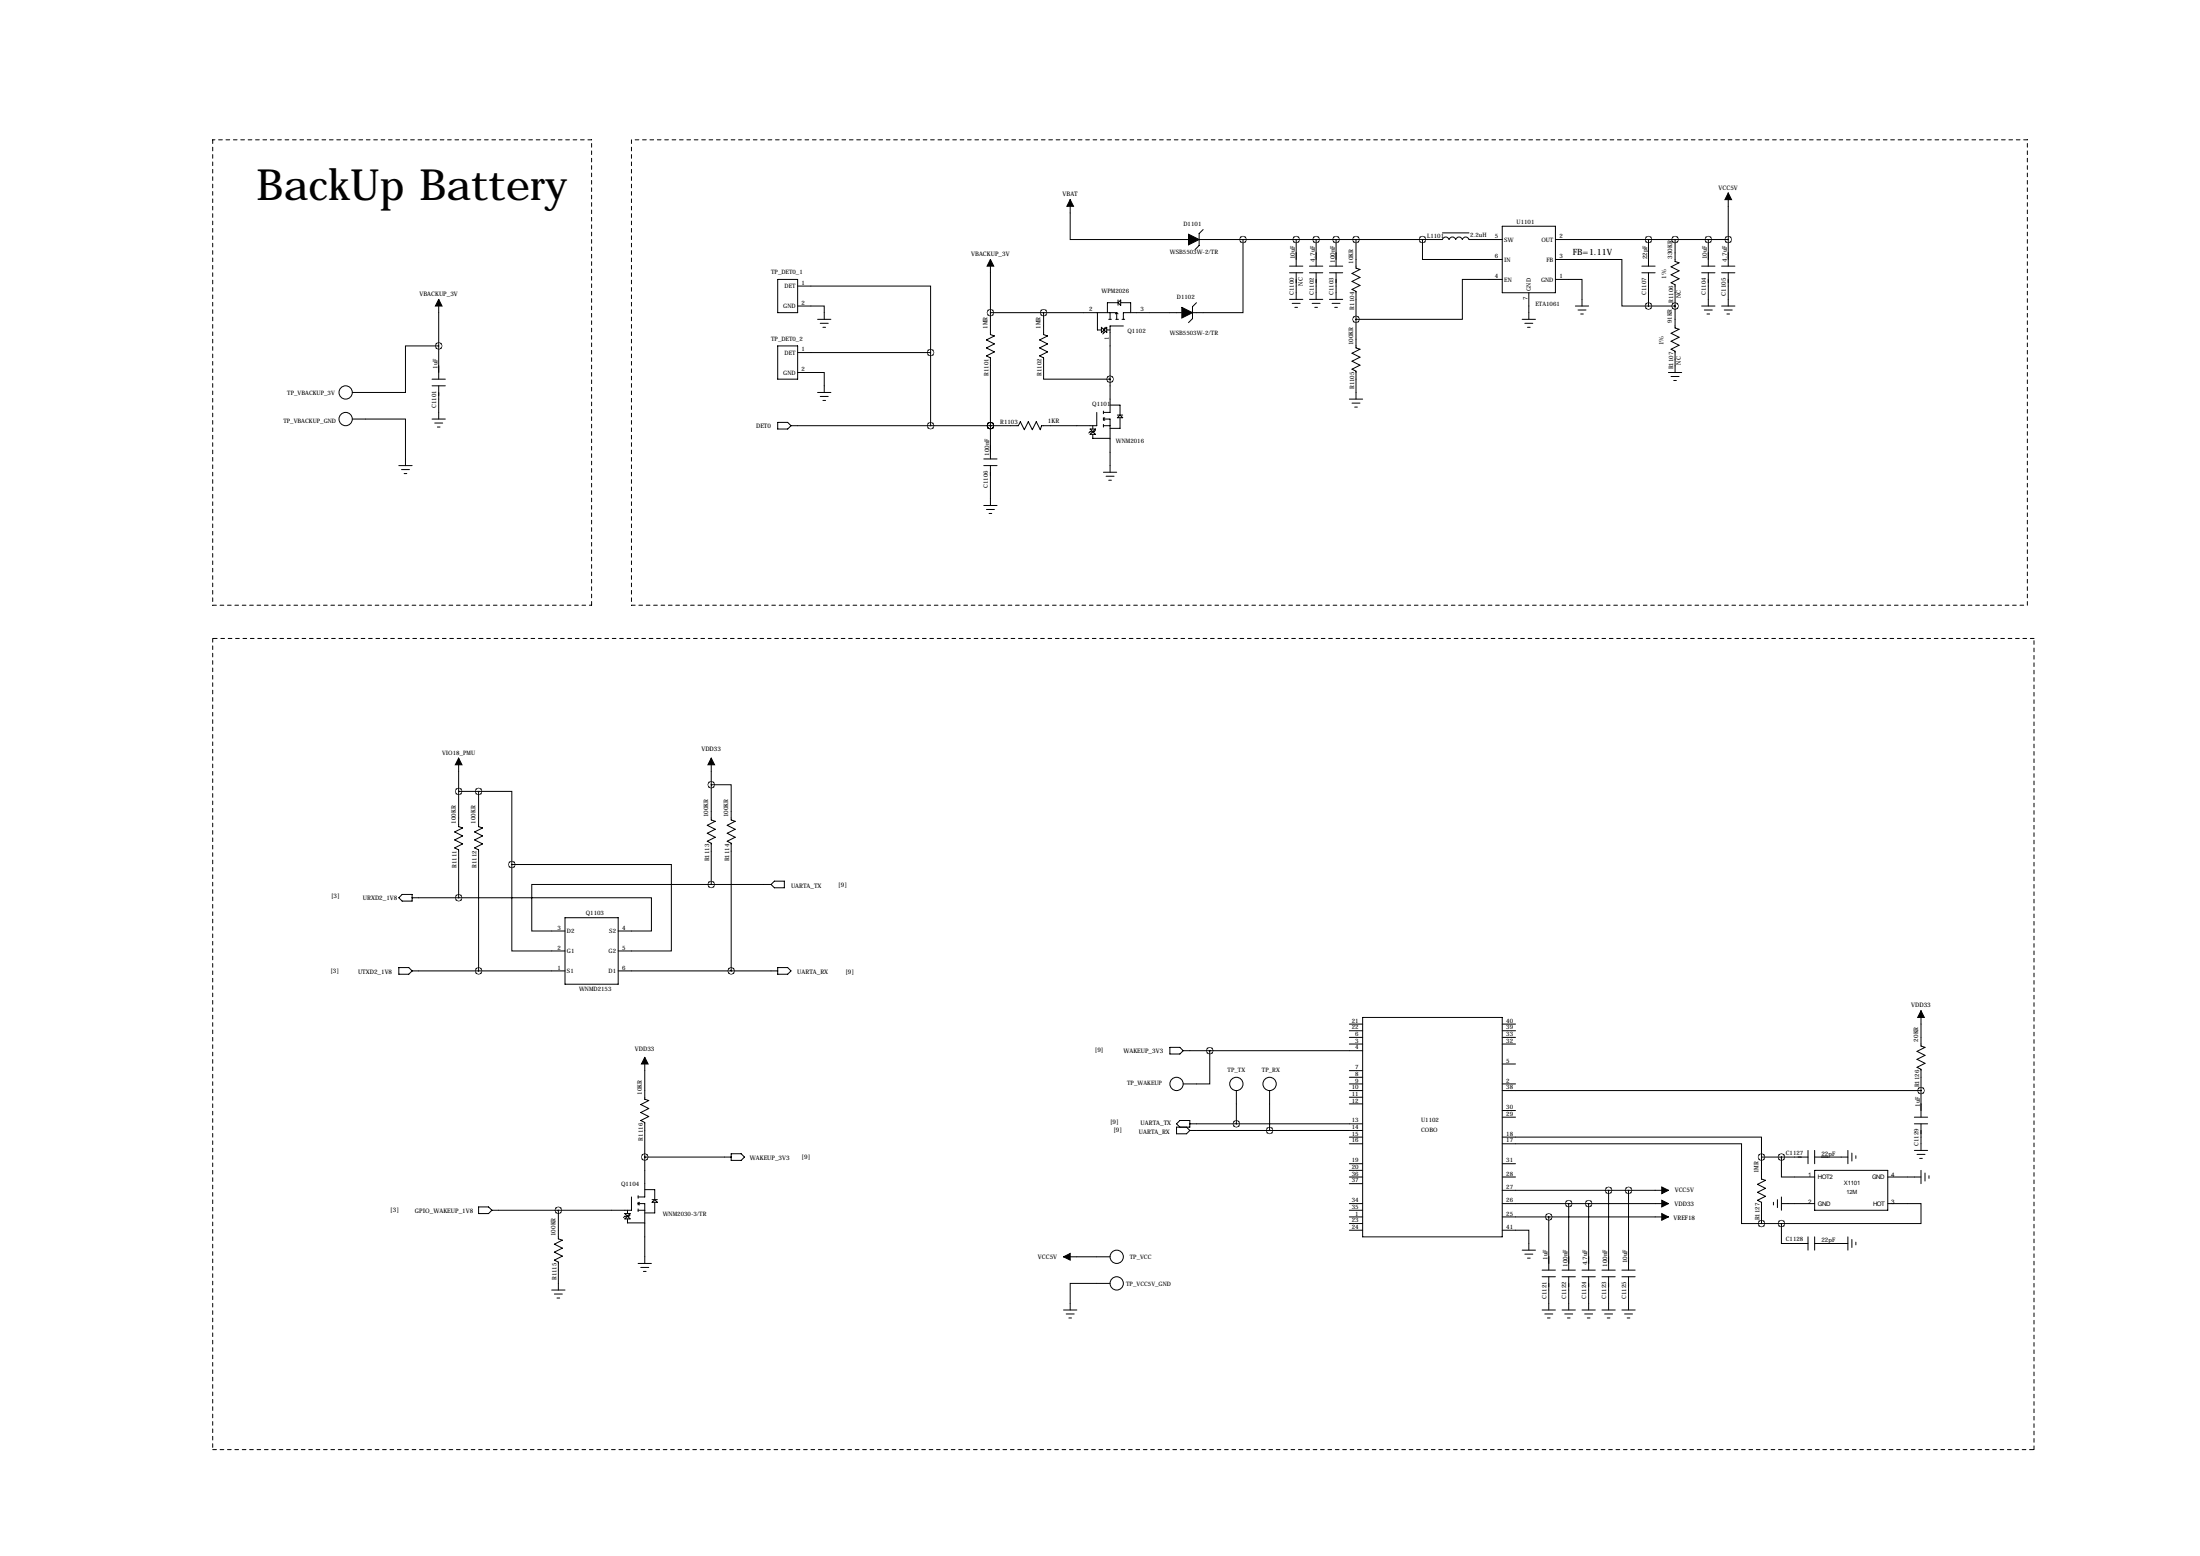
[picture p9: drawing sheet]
<svg xmlns="http://www.w3.org/2000/svg" width="841mm" height="594mm" viewBox="0 0 841 594" stroke-linecap="round" stroke-linejoin="round" font-family="sans-serif">
<path d="M81.3 53.4v177.8M226.1 53.4h-144.8M241.3 53.4v177.8M774.7 53.4h-533.4M81.3 231.2h144.8M226.1 231.2v-177.8M241.3 231.2h533.4M774.7 231.2v-177.8M81.3 243.9v309.9M777.2 243.9h-695.9M81.3 553.8h695.9M777.2 553.8v-309.9" fill="none" stroke="#000" stroke-width=".38" stroke-dasharray="1.4 1.4"/>
<g fill="none" stroke="#000" stroke-width=".38">
<path d="M408.9 76.3v15.2h45.3M660.4 73.7v28M378.5 99.1v28.7l1.5 .5-3.1 1.6 3.1 1.5-3.1 1.5 3.1 1.5-3.1 1.6 1.6 .7v38.6M458.2 91.5h93a1.32 1.32 0 0 1 1.3-1 1.32 1.32 0 0 1 1.2 1 1.32 1.32 0 0 1 1.3-1 1.32 1.32 0 0 1 1.3 1 1.32 1.32 0 0 1 1.2-1 1.32 1.32 0 0 1 1.3 1 1.32 1.32 0 0 1 1.3-1 1.32 1.32 0 0 1 1.2 1h12.7M459.7 87.7l-1.5 1.5v4.6l-1.5 1.5M475 91.5v28h-19.3M495.3 91.5v10.2M502.9 91.5v10.2M510.5 91.5v10.2M518.2 91.5v10.9l1.5 .5-3.1 1.6 3.1 1.5-3.1 1.5 3.1 1.5-3.1 1.6 1.6 .7v21.6l1.5 .5-3.1 1.5 3.1 1.6-3.1 1.5 3.1 1.5-3.1 1.5 1.6 .8v10.7M543.6 91.5v7.6h30.4M551.2 89h10.1"/>
<path d="M574 86.4h20.4v25.4h-20.4zM594.4 99.1h25.4v17.8h10.1M594.4 91.5h66M629.9 91.5v10.2M640.1 91.5v8.4l1.5 .5-3 1.5 3 1.5-3 1.6 3 1.5-3 1.5 1.5 .8v16.5l1.5 .5-3 1.5 3 1.5-3 1.6 3 1.5-3 1.5 1.5 .8v8.1M652.8 91.5v10.2M167.6 114.4v30.5M297.2 106.8h7.6v12.7h-7.6zM304.8 109.3h50.8v25.4M304.8 116.9h10.2v5.1M378.5 119.5h48.2M398.8 119.5v8.3l1.5 .5-3 1.6 3 1.5-3 1.5 3 1.5-3 1.6 1.5 .7v8.2h25.4"/>
<path d="M419.4 119.5v6.6h1.5M424.2 119.5v2.5M426.7 119.5v2.5M426.7 119.4l.5 .5M426.7 119.4l-.5 .5M427.2 115.6h-4v3.9M427.2 114.6v2M428.2 115.6h3.9v3.9M428.2 114.6v2.1l-1-1.1zM451.6 119.5h-22.3v2.5M457.2 115.6l-1.5 1.6v4.5l-1.5 1.6M492.8 104.2h5"/>
<path d="M492.8 101.7h5M492.8 114.4h5M493.8 115.9h3M494.8 117.4h1M495.3 104.2v10.2M500.4 104.2h5.1M500.4 101.7h5.1M500.4 114.4h5.1M501.4 115.9h3M502.4 117.4h1M502.9 104.2v10.2M508 104.2h5.1"/>
<path d="M508 101.7h5.1M508 114.4h5.1M509 115.9h3.1M510 117.4h1M510.5 104.2v10.2M574 106.8h-15.2v15.2h-40.6M584.2 111.8v10.2M594.4 106.8h10.1v10.1M602 116.9h5.1M603 118.4h3M604 120h1M627.4 104.2h5.1"/>
<path d="M627.4 101.7h5.1M629.9 116.9h10.2M629.9 104.2v12.7M650.2 104.2h5.1M650.2 101.7h5.1M650.2 116.9h5.1M651.3 118.4h3M652.3 120h1M652.8 104.2v12.7M657.9 104.2h5M657.9 101.7h5M657.9 116.9h5"/>
<path d="M658.9 118.4h3M659.9 120h1M660.4 104.2v12.7M167.6 132.2h-12.7v17.7h-20.3M297.2 132.2h7.6v12.7h-7.6zM304.8 134.7h50.8M312.4 122h5.1M313.4 123.5h3.1M314.5 125h1M355.6 134.7v27.9M420.9 125l2 2.1v-2.1l-2 2.1zM422.4 125l-.5 .5v1.6l-.5 .5"/>
<path d="M422.9 126.1h1.3M423.7 122h1M426.4 122h1M428.8 122h1M429.3 124.5h-5.1v33.1h-2.6M581.7 122h5M582.7 123.5h3M583.7 125h1M165.1 147.4h5.1M165.1 144.9h5.1M167.6 147.4v12.7M304.8 142.3h10.2v7.6"/>
<path d="M312.4 149.9h5.1M313.4 151.5h3.1M314.5 153h1M419.1 157.6v5h-21.1l-.5 1.6-1.5-3.1-1.5 3.1-1.6-3.1-1.5 3.1-1.5-3.1-.8 1.5h-86.8M421.6 157v1.1M421.6 159.6v1M422.1 159.6l-.5 .5M424.2 154.8h3.8v3.8M427 159.6l1-1 1 1zM427 158.6h2M428 159.6v4h-3.8M515.6 152.5h5.1"/>
<path d="M516.6 154h3.1M517.7 155.5h1M637.5 142.3h5.1M638.6 143.8h3M639.6 145.4h1M134.6 160.1h20.3v17.8M152.4 177.9h5.1M153.4 179.4h3.1M165.1 160.1h5.1M166.1 161.6h3.1M167.1 163.1h1M297.2 161.4h3.8l1.3 1.2-1.3 1.3h-3.8z"/>
<path d="M375.9 177.9h5.1M375.9 175.3h5.1M378.5 162.6h.1M378.5 177.9v15.2M416.6 163.9h2l-2 2h2zM417.6 162.6v1.3M417.6 165.9v1.6h6.6M418.6 164.4l-.5 .5h-1.5l-.5 .5M421.6 160.1h2.6v20.3M421.6 162.6h2.6M421.6 160.1l.5 .5M421.6 162.1v1"/>
<path d="M154.4 180.9h1M375.9 193.1h5.1M376.9 194.6h3.1M378 196.2h1M421.6 180.4h5.1M422.7 181.9h3M423.7 183.5h1M175.3 289.6v26.2l1.5 .5-3.1 1.5 3.1 1.5-3.1 1.6 3.1 1.5-3.1 1.5 1.6 .8v18.3M271.8 299.8h7.6v13.5l1.5 .5-3 1.5 3 1.5-3 1.5 3 1.6-3 1.5 1.5 .7v48.8M271.8 289.6v23.7l1.5 .5-3 1.5 3 1.5-3 1.5 3 1.6-3 1.5 1.5 .7v15.8M175.3 302.3h7.6M182.9 302.3h12.7v28"/>
<path d="M182.9 302.3v13.5l1.5 .5-3 1.5 3 1.5-3 1.6 3 1.5-3 1.5 1.5 .8v46.2M195.6 330.3v33h20.3M195.6 330.3h60.9v33h-20.3M271.8 337.9h-68.6v17.8h12.7M271.8 337.9h22.8M295.9 336.6h3.8v2.6h-3.8l-1.3-1.3zM153.7 341.7h3.8v2.5h-3.8l-1.3-1.2zM157.5 343h17.8M175.3 343h73.6v12.7h-12.7M215.9 350.6h20.3v25.4h-20.3zM152.4 369.6h3.8l1.3 1.3-1.3 1.3h-3.8zM157.5 370.9h58.4"/>
<path d="M236.2 370.9h61M297.2 369.6h3.8l1.3 1.3-1.3 1.3h-3.8zM515.6 398.9h5.1M515.6 396.3h5.1M515.6 391.2h5.1M515.6 393.8h5.1M520.7 388.7h53.3v83.8h-53.3zM574 398.9h5.1M574 396.3h5.1M574 391.2h5.1M574 393.8h5.1M734.1 386.2v13.4l1.5 .5-3.1 1.5 3.1 1.6-3.1 1.5 3.1 1.5-3.1 1.5 1.6 .8v18.3"/>
<path d="M246.4 403.9v16l1.5 .5-3 1.6 3 1.5-3 1.5 3 1.5-3 1.6 1.5 .7v28.5h-2.6M447 400.1h3.8l1.3 1.3-1.3 1.3h-3.8zM452.1 401.4h68.6M462.3 401.4v12.7h-10.2M472.4 416.6v12.7M485.1 416.6v15.3M515.6 414.1h5.1M515.6 409h5.1M515.6 411.6h5.1M515.6 416.6h5.1M515.6 419.2h5.1M574 414.1h5.1"/>
<path d="M574 406.5h5.1M574 416.6h160.1M450.8 430.6l-1.2-1.3 1.2-1.2h3.9v2.5h-5.1v2.5h3.8l1.3-1.2M453.4 430.6l1.3 1.3M454.7 429.3h66M454.7 431.9h66M515.6 421.7h5.1M515.6 434.4h5.1M515.6 437h5.1M574 437h91.5v30.4h7.6M574 434.4h99.1v7.6M574 426.8h5.1"/>
<path d="M574 424.3h5.1M690.9 439.5v5.1M693.4 439.5v5.1M706.1 439.5v5.1M731.5 429.3h5.1M731.5 426.8h5.1M731.5 439.5h5.1M734.1 429.3v10.2M241.3 457.3v5.1h-53.3M243.8 459.8h2.6v22.9M243.8 459.8l.5 .5M243.8 456.8v1"/>
<path d="M243.8 459.3v1M244.3 459.3l-.5 .5M246.4 442h33M246.4 454.5h3.8v3.8M249.2 459.3l1-1 1 1zM249.2 458.3h2M250.2 459.3v4.1h-3.8M279.4 440.8h3.8l1.3 1.2-1.3 1.3h-3.8zM515.6 444.6h5.1M515.6 447.1h5.1M515.6 459.8h5.1M515.6 449.7h5.1"/>
<path d="M515.6 452.2h5.1M574 444.6h5.1M574 459.8h63.5M574 454.7h63.5M574 449.7h5.1M599.4 459.8v25.4M607.1 459.8v25.4M614.7 454.7v30.5M622.3 454.7v30.5M673.1 442h17.8M673.1 442v8.4l1.5 .5-3 1.5 3 1.6-3 1.5 3 1.5-3 1.5 1.5 .8v8.1M677.7 459.3v1"/>
<path d="M679.2 458.3v3M680.7 442v7.7h12.7M680.7 459.8h12.7M680.7 457.3v5.1M693.4 447.1h28v15.3h-28zM693.4 442h12.7M707.6 440.5v3.1M709.2 441.5v1M721.4 459.8h12.7v7.6h-53.4M721.4 449.7h12.7M732.5 441h3.1M733.6 442.5h1"/>
<path d="M734.1 447.1v5.1M735.6 448.1v3.1M737.1 449.1v1.1M182.9 461.1h3.8l1.3 1.3-1.3 1.2h-3.8zM213.4 462.4v10.9l1.5 .5-3.1 1.5 3.1 1.5-3.1 1.6 3.1 1.5-3.1 1.5 1.6 .8v10.6M238.8 463.6h2l-2 2.1h2zM239.8 462.4v1.2M239.8 465.7v1.5h6.6M240.8 464.1l-.5 .5h-1.5l-.5 .5M243.8 462.4h2.6M243.8 461.8v1.1M515.6 464.9h5.1"/>
<path d="M515.6 467.4h5.1M515.6 470h5.1M515.6 462.4h5.1M574 470h10.2v7.6M574 464.9h63.5M581.7 477.6h5M582.7 479.1h3M591.8 464.9v20.3M673.1 467.4h7.6M680.7 467.4v7.7h10.2M690.9 472.5v5.1M693.4 472.5v5.1"/>
<path d="M693.4 475.1h12.7M706.1 472.5v5.1M707.6 473.5v3.1M709.2 474.5v1.1M210.8 492.8h5.1M211.8 494.4h3.1M212.9 495.9h1M243.8 482.7h5.1M244.9 484.2h3M245.9 485.7h1M406.4 480.1h17.8M424.2 490.3h-15.3v10.2"/>
<path d="M583.7 480.6h1M589.3 487.8h5.1M589.3 485.2h5.1M591.8 487.8v12.7M596.9 487.8h5.1M596.9 485.2h5.1M599.4 487.8v12.7M604.5 487.8h5.1M604.5 485.2h5.1M607.1 487.8v12.7M612.1 487.8h5.1M612.1 485.2h5.1"/>
<path d="M614.7 487.8v12.7M619.8 487.8h5M619.8 485.2h5M622.3 487.8v12.7M406.4 500.5h5.1M407.4 502h3.1M408.4 503.5h1M589.3 500.5h5.1M590.3 502h3M591.3 503.5h1M596.9 500.5h5.1M597.9 502h3.1"/>
<path d="M598.9 503.5h1M604.5 500.5h5.1M605.5 502h3.1M606.6 503.5h1M612.1 500.5h5.1M613.2 502h3M614.2 503.5h1M619.8 500.5h5M620.8 502h3M621.8 503.5h1"/>
<circle cx="132.1" cy="149.9" r="2.54"/>
<circle cx="132.1" cy="160.1" r="2.54"/>
<circle cx="449.6" cy="414.1" r="2.54"/>
<circle cx="472.4" cy="414.1" r="2.54"/>
<circle cx="485.1" cy="414.1" r="2.54"/>
<circle cx="426.7" cy="480.1" r="2.54"/>
<circle cx="426.7" cy="490.3" r="2.54"/>
</g>
<g fill="#000" stroke="#000" stroke-width=".38">
<path d="M408.9 76.3l1.3 2.5h-2.5zM660.4 73.7l1.3 2.6h-2.6zM378.5 99.1l1.2 2.6h-2.5zM454.2 89.5l4 2-4 2zM167.6 114.4l1.3 2.5h-2.5zM451.6 117.4l4.1 2.1-4.1 2zM175.3 289.6l1.2 2.6h-2.5zM271.8 289.6l1.2 2.6h-2.5zM734.1 386.2l1.2 2.5h-2.5zM246.4 403.9l1.2 2.6h-2.5zM635 453.5l2.5 1.2-2.5 1.3zM635 458.5l2.5 1.3-2.5 1.3z"/>
<path d="M635 463.6l2.5 1.3-2.5 1.3zM406.4 480.1l2.5-1.2v2.5z"/>
</g>
<path d="M734 416.6a.1 .1 0 0 0 .2 0 .1 .1 0 0 0-.2 0zM673 442a.1 .1 0 0 0 .2 0 .1 .1 0 0 0-.2 0zM673 467.4a.1 .1 0 0 0 .2 0 .1 .1 0 0 0-.2 0zM680.6 442a.1 .1 0 0 0 .2 0 .1 .1 0 0 0-.2 0zM680.6 467.4a.1 .1 0 0 0 .2 0 .1 .1 0 0 0-.2 0zM622.2 454.7a.1 .1 0 0 0 .2 0 .1 .1 0 0 0-.2 0zM591.7 464.9a.1 .1 0 0 0 .2 0 .1 .1 0 0 0-.2 0zM607 459.8a.1 .1 0 0 0 .2 0 .1 .1 0 0 0-.2 0zM167.5 132.2a.1 .1 0 0 0 .2 0 .1 .1 0 0 0-.2 0zM502.8 91.5a.1 .1 0 0 0 .2 0 .1 .1 0 0 0-.2 0zM474.9 91.5a.1 .1 0 0 0 .2 0 .1 .1 0 0 0-.2 0zM398.7 119.5a.1 .1 0 0 0 .2 0 .1 .1 0 0 0-.2 0zM378.4 119.5a.1 .1 0 0 0 .2 0 .1 .1 0 0 0-.2 0zM424.1 144.9a.1 .1 0 0 0 .2 0 .1 .1 0 0 0-.2 0zM378.4 162.6a.1 .1 0 0 0 .2 0 .1 .1 0 0 0-.2 0zM355.5 162.6a.1 .1 0 0 0 .2 0 .1 .1 0 0 0-.2 0zM599.3 459.8a.1 .1 0 0 0 .2 0 .1 .1 0 0 0-.2 0zM614.6 454.7a.1 .1 0 0 0 .2 0 .1 .1 0 0 0-.2 0zM213.3 462.4a.1 .1 0 0 0 .2 0 .1 .1 0 0 0-.2 0zM246.3 442a.1 .1 0 0 0 .2 0 .1 .1 0 0 0-.2 0zM175.2 343a.1 .1 0 0 0 .2 0 .1 .1 0 0 0-.2 0zM182.8 370.9a.1 .1 0 0 0 .2 0 .1 .1 0 0 0-.2 0zM195.5 330.3a.1 .1 0 0 0 .2 0 .1 .1 0 0 0-.2 0zM175.2 302.3a.1 .1 0 0 0 .2 0 .1 .1 0 0 0-.2 0zM182.8 302.3a.1 .1 0 0 0 .2 0 .1 .1 0 0 0-.2 0zM271.7 299.8a.1 .1 0 0 0 .2 0 .1 .1 0 0 0-.2 0zM271.7 337.9a.1 .1 0 0 0 .2 0 .1 .1 0 0 0-.2 0zM279.3 370.9a.1 .1 0 0 0 .2 0 .1 .1 0 0 0-.2 0zM378.4 162.6a.1 .1 0 0 0 .2 0 .1 .1 0 0 0-.2 0zM495.2 91.5a.1 .1 0 0 0 .2 0 .1 .1 0 0 0-.2 0zM355.5 134.7a.1 .1 0 0 0 .2 0 .1 .1 0 0 0-.2 0zM472.3 429.3a.1 .1 0 0 0 .2 0 .1 .1 0 0 0-.2 0zM485 431.9a.1 .1 0 0 0 .2 0 .1 .1 0 0 0-.2 0zM462.2 401.4a.1 .1 0 0 0 .2 0 .1 .1 0 0 0-.2 0zM510.4 91.5a.1 .1 0 0 0 .2 0 .1 .1 0 0 0-.2 0zM543.5 91.5a.1 .1 0 0 0 .2 0 .1 .1 0 0 0-.2 0zM640 91.5a.1 .1 0 0 0 .2 0 .1 .1 0 0 0-.2 0zM640 116.9a.1 .1 0 0 0 .2 0 .1 .1 0 0 0-.2 0zM660.3 91.5a.1 .1 0 0 0 .2 0 .1 .1 0 0 0-.2 0zM518.1 122a.1 .1 0 0 0 .2 0 .1 .1 0 0 0-.2 0zM518.1 91.5a.1 .1 0 0 0 .2 0 .1 .1 0 0 0-.2 0zM629.8 116.9a.1 .1 0 0 0 .2 0 .1 .1 0 0 0-.2 0zM629.8 91.5a.1 .1 0 0 0 .2 0 .1 .1 0 0 0-.2 0zM652.7 91.5a.1 .1 0 0 0 .2 0 .1 .1 0 0 0-.2 0z" fill="#000" stroke="#000" stroke-width="2.5"/>
<text font-size="16.5" x="98" y="76.3">BackUp Battery</text>
<text font-size="3.3" x="601" y="97.6">FB=1.11V</text>
<g font-size="2.4">
<text x="406" y="75">VBAT</text>
<text x="656.7" y="72.5">VCC5V</text>
<text x="371.1" y="97.9">VBACKUP_3V</text>
<text x="494.8" y="99.1" transform="rotate(-90 494.8 99.1)">10uF</text>
<text x="502.4" y="99.9" transform="rotate(-90 502.4 99.9)">4.7uF</text>
<text x="510" y="100.5" transform="rotate(-90 510 100.5)">100nF</text>
<text x="517" y="100.7" transform="rotate(-90 517 100.7)">10KR</text>
<text x="629.4" y="99.1" transform="rotate(-90 629.4 99.1)">22pF</text>
<text x="638.9" y="98.9" transform="rotate(-90 638.9 98.9)">330KR</text>
<text x="652.3" y="99.1" transform="rotate(-90 652.3 99.1)">10uF</text>
<text x="659.9" y="99.9" transform="rotate(-90 659.9 99.9)">4.7uF</text>
<text x="636.7" y="106.6" transform="rotate(-90 636.7 106.6)">1%</text>
<text x="160.3" y="113.1">VBACKUP_3V</text>
<text x="497.8" y="109.1" transform="rotate(-90 497.8 109.1)">NC</text>
<text x="642.2" y="113.9" transform="rotate(-90 642.2 113.9)">NC</text>
<text x="659.5" y="112.9" transform="rotate(-90 659.5 112.9)">C1105</text>
<text x="377.3" y="125.6" transform="rotate(-90 377.3 125.6)">1MR</text>
<text x="397.6" y="125.6" transform="rotate(-90 397.6 125.6)">1MR</text>
<text x="517" y="131.9" transform="rotate(-90 517 131.9)">100KR</text>
<text x="635.6" y="132" transform="rotate(-90 635.6 132)">1%</text>
<text x="167.1" y="140.9" transform="rotate(-90 167.1 140.9)">1uF</text>
<text x="642.2" y="139.3" transform="rotate(-90 642.2 139.3)">NC</text>
<text x="400.4" y="161.5">1KR</text>
<text x="288.9" y="163.6">DET0</text>
<text x="378" y="174.1" transform="rotate(-90 378 174.1)">100nF</text>
<text x="268" y="287.1">VDD33</text>
<text x="174.1" y="314.8" transform="rotate(-90 174.1 314.8)">100KR</text>
<text x="181.7" y="314.8" transform="rotate(-90 181.7 314.8)">100KR</text>
<text x="270.6" y="312.2" transform="rotate(-90 270.6 312.2)">100KR</text>
<text x="278.3" y="312.2" transform="rotate(-90 278.3 312.2)">100KR</text>
<text x="302.3" y="339.4">UARTA_TX</text>
<text x="320.3" y="339">[9]</text>
<text x="126.5" y="343.1">[3]</text>
<text x="138.7" y="344">URXD2_1V8</text>
<text x="126.3" y="371.6">[3]</text>
<text x="136.8" y="371.9">UTXD2_1V8</text>
<text x="304.7" y="371.9">UARTA_RX</text>
<text x="323.1" y="372.1">[9]</text>
<text x="730.3" y="384.9">VDD33</text>
<text x="242.6" y="401.4">VDD33</text>
<text x="732.9" y="397.9" transform="rotate(-90 732.9 397.9)">20KR</text>
<text x="418.4" y="402">[9]</text>
<text x="429.3" y="402.4">WAKEUP_3V3</text>
<text x="245.2" y="418.2" transform="rotate(-90 245.2 418.2)">10KR</text>
<text x="733.6" y="422.9" transform="rotate(-90 733.6 422.9)">1uF</text>
<text x="424.2" y="429.5">[9]</text>
<text x="435.9" y="429.8">UARTA_TX</text>
<text x="425.5" y="432.5">[9]</text>
<text x="435.2" y="433.4">UARTA_RX</text>
<text x="286.5" y="443">WAKEUP_3V3</text>
<text x="306.3" y="442.7">[9]</text>
<text x="696" y="441.5">22pF</text>
<text x="672" y="448.1" transform="rotate(-90 672 448.1)">1MR</text>
<text x="690.9" y="449.7">1</text>
<text x="722.6" y="449.7">4</text>
<text x="640" y="455.4">VCC5V</text>
<text x="694.7" y="450.4">HOT2</text>
<text x="715.3" y="450.4">GND</text>
<text x="639.9" y="460.8">VDD33</text>
<text x="690.9" y="459.8">2</text>
<text x="694.7" y="460.6">GND</text>
<text x="715.7" y="460.6">HOT</text>
<text x="722.6" y="459.8">3</text>
<text x="149.1" y="463">[3]</text>
<text x="158.6" y="463.4">GPIO_WAKEUP_1V8</text>
<text x="639.5" y="465.9">VREF18</text>
<text x="212.2" y="472.2" transform="rotate(-90 212.2 472.2)">100KR</text>
<text x="696" y="474.5">22pF</text>
<text x="396.6" y="481.1">VCC5V</text>
<text x="591.3" y="481.3" transform="rotate(-90 591.3 481.3)">1uF</text>
<text x="598.9" y="484" transform="rotate(-90 598.9 484)">100nF</text>
<text x="606.6" y="483.5" transform="rotate(-90 606.6 483.5)">4.7uF</text>
<text x="614.2" y="484" transform="rotate(-90 614.2 484)">100nF</text>
<text x="621.8" y="482.6" transform="rotate(-90 621.8 482.6)">10uF</text>
</g>
<g font-size="2.3">
<text x="452.2" y="86.4">D1101</text>
<text x="579.5" y="85.4">U1101</text>
<text x="545.4" y="91">L1101</text>
<text x="561.7" y="90.6">2.2uH</text>
<text x="571.2" y="91">5</text>
<text x="574.8" y="92.3">SW</text>
<text x="589" y="92.3">OUT</text>
<text x="595.9" y="91">2</text>
<text x="447" y="97.2">WSB5503W-2/TR</text>
<text x="571.2" y="98.6">6</text>
<text x="574.8" y="99.9">IN</text>
<text x="591" y="99.9">FB</text>
<text x="595.9" y="98.6">3</text>
<text x="294.7" y="104.7">TP_DET0_1</text>
<text x="571.2" y="106.2">4</text>
<text x="574.8" y="107.6">EN</text>
<text x="588.9" y="107.6">GND</text>
<text x="595.9" y="106.2">1</text>
<text x="299.8" y="110.1">DET</text>
<text x="306.3" y="108.8">1</text>
<text x="420.9" y="111.8">WPM2026</text>
<text x="494.4" y="112.7" transform="rotate(-90 494.4 112.7)">C1100</text>
<text x="502" y="112.7" transform="rotate(-90 502 112.7)">C1102</text>
<text x="509.6" y="112.7" transform="rotate(-90 509.6 112.7)">C1103</text>
<text x="585" y="111.1" transform="rotate(-90 585 111.1)">GND</text>
<text x="629" y="112.7" transform="rotate(-90 629 112.7)">C1107</text>
<text x="651.9" y="112.7" transform="rotate(-90 651.9 112.7)">C1104</text>
<text x="299.3" y="117.7">GND</text>
<text x="306.3" y="116.4">2</text>
<text x="416.3" y="118.9">2</text>
<text x="435.9" y="118.9">3</text>
<text x="449.7" y="114.4">D1102</text>
<text x="517.4" y="118.2" transform="rotate(-90 517.4 118.2)">R1104</text>
<text x="583.7" y="114.7" transform="rotate(-90 583.7 114.7)">7</text>
<text x="586.7" y="117">ETA1061</text>
<text x="639.3" y="115.7" transform="rotate(-90 639.3 115.7)">R1106</text>
<text x="638.9" y="123.5" transform="rotate(-90 638.9 123.5)">91KR</text>
<text x="294.7" y="130.1">TP_DET0_2</text>
<text x="423.7" y="129.9" transform="rotate(-90 423.7 129.9)">1</text>
<text x="430.8" y="127.2">Q1102</text>
<text x="447" y="127.8">WSB5503W-2/TR</text>
<text x="299.8" y="135.5">DET</text>
<text x="306.3" y="134.2">1</text>
<text x="299.3" y="143.1">GND</text>
<text x="306.3" y="141.8">2</text>
<text x="377.7" y="143.6" transform="rotate(-90 377.7 143.6)">R1101</text>
<text x="398" y="143.6" transform="rotate(-90 398 143.6)">R1102</text>
<text x="639.3" y="141.1" transform="rotate(-90 639.3 141.1)">R1107</text>
<text x="517.4" y="148.7" transform="rotate(-90 517.4 148.7)">R1105</text>
<text x="109.8" y="150.9">TP_VBACKUP_3V</text>
<text x="166.7" y="155.9" transform="rotate(-90 166.7 155.9)">C1101</text>
<text x="417.4" y="155.3">Q1101</text>
<text x="108.3" y="161.6">TP_VBACKUP_GND</text>
<text x="382.2" y="161.9">R1103</text>
<text x="426.4" y="169.1">WNM2016</text>
<text x="377.5" y="186.4" transform="rotate(-90 377.5 186.4)">C1106</text>
<text x="168.9" y="288.4">VIO18_PMU</text>
<text x="271" y="329.1" transform="rotate(-90 271 329.1)">R1113</text>
<text x="278.6" y="329.1" transform="rotate(-90 278.6 329.1)">R1114</text>
<text x="174.5" y="331.6" transform="rotate(-90 174.5 331.6)">R1111</text>
<text x="182.1" y="331.6" transform="rotate(-90 182.1 331.6)">R1112</text>
<text x="223.8" y="349.6">Q1103</text>
<text x="213.1" y="355.2">3</text>
<text x="216.7" y="356.5">D2</text>
<text x="232.8" y="356.5">S2</text>
<text x="237.7" y="355.2">4</text>
<text x="213.1" y="362.8">2</text>
<text x="216.7" y="364.1">G1</text>
<text x="232.6" y="364.1">G2</text>
<text x="237.7" y="362.8">5</text>
<text x="213.1" y="370.4">1</text>
<text x="216.7" y="371.7">S1</text>
<text x="232.6" y="371.7">D1</text>
<text x="237.7" y="370.4">6</text>
<text x="221.3" y="378.6">WNMD2153</text>
<text x="516.5" y="390.7">21</text>
<text x="516.5" y="393.3">22</text>
<text x="517.9" y="395.8">6</text>
<text x="575.6" y="395.8">33</text>
<text x="575.6" y="393.3">39</text>
<text x="575.6" y="390.7">40</text>
<text x="517.9" y="398.3">3</text>
<text x="517.9" y="400.9">4</text>
<text x="575.6" y="398.3">32</text>
<text x="575.6" y="406">5</text>
<text x="469.1" y="409.6">TP_TX</text>
<text x="482.2" y="409.6">TP_RX</text>
<text x="517.9" y="408.5">7</text>
<text x="517.9" y="411">8</text>
<text x="517.9" y="413.6">9</text>
<text x="575.6" y="413.6">2</text>
<text x="430.7" y="414.7">TP_WAKEUP</text>
<text x="516.5" y="416.1">10</text>
<text x="516.5" y="418.7">11</text>
<text x="575.6" y="416.1">38</text>
<text x="733.3" y="415.4" transform="rotate(-90 733.3 415.4)">R1126</text>
<text x="516.5" y="421.2">12</text>
<text x="575.6" y="423.7">30</text>
<text x="516.5" y="428.8">13</text>
<text x="516.5" y="431.4">14</text>
<text x="543.1" y="428.8">U1102</text>
<text x="575.6" y="426.3">29</text>
<text x="245.6" y="435.7" transform="rotate(-90 245.6 435.7)">R1116</text>
<text x="516.5" y="433.9">15</text>
<text x="516.5" y="436.4">16</text>
<text x="543.1" y="432.5">COBO</text>
<text x="575.6" y="436.4">17</text>
<text x="575.6" y="433.9">18</text>
<text x="733.1" y="437.8" transform="rotate(-90 733.1 437.8)">C1129</text>
<text x="682.4" y="441.1">C1127</text>
<text x="516.5" y="444.1">19</text>
<text x="516.5" y="446.6">20</text>
<text x="516.5" y="449.1">36</text>
<text x="575.6" y="449.1">28</text>
<text x="575.6" y="444.1">31</text>
<text x="237.3" y="453.2">Q1104</text>
<text x="516.5" y="451.7">37</text>
<text x="575.6" y="454.2">27</text>
<text x="704.6" y="452.7">X1101</text>
<text x="516.5" y="459.3">34</text>
<text x="516.5" y="461.8">35</text>
<text x="575.6" y="459.3">26</text>
<text x="253.3" y="464.5">WNM2030-3/TR</text>
<text x="516.5" y="466.9">23</text>
<text x="517.9" y="464.4">1</text>
<text x="575.6" y="464.4">25</text>
<text x="672.3" y="466.2" transform="rotate(-90 672.3 466.2)">R1127</text>
<text x="516.5" y="469.5">24</text>
<text x="575.6" y="469.5">41</text>
<text x="682.4" y="474.1">C1128</text>
<text x="431.7" y="481.1">TP_VCC</text>
<text x="212.6" y="489.1" transform="rotate(-90 212.6 489.1)">R1115</text>
<text x="430.3" y="491.3">TP_VCC5V_GND</text>
<text x="590.9" y="496.2" transform="rotate(-90 590.9 496.2)">C1121</text>
<text x="598.5" y="496.2" transform="rotate(-90 598.5 496.2)">C1122</text>
<text x="606.1" y="496.2" transform="rotate(-90 606.1 496.2)">C1124</text>
<text x="613.8" y="496.2" transform="rotate(-90 613.8 496.2)">C1123</text>
<text x="621.4" y="496.2" transform="rotate(-90 621.4 496.2)">C1125</text>
</g>
<text font-size="2.2" x="705.6" y="456.3">12M</text>
</svg>
